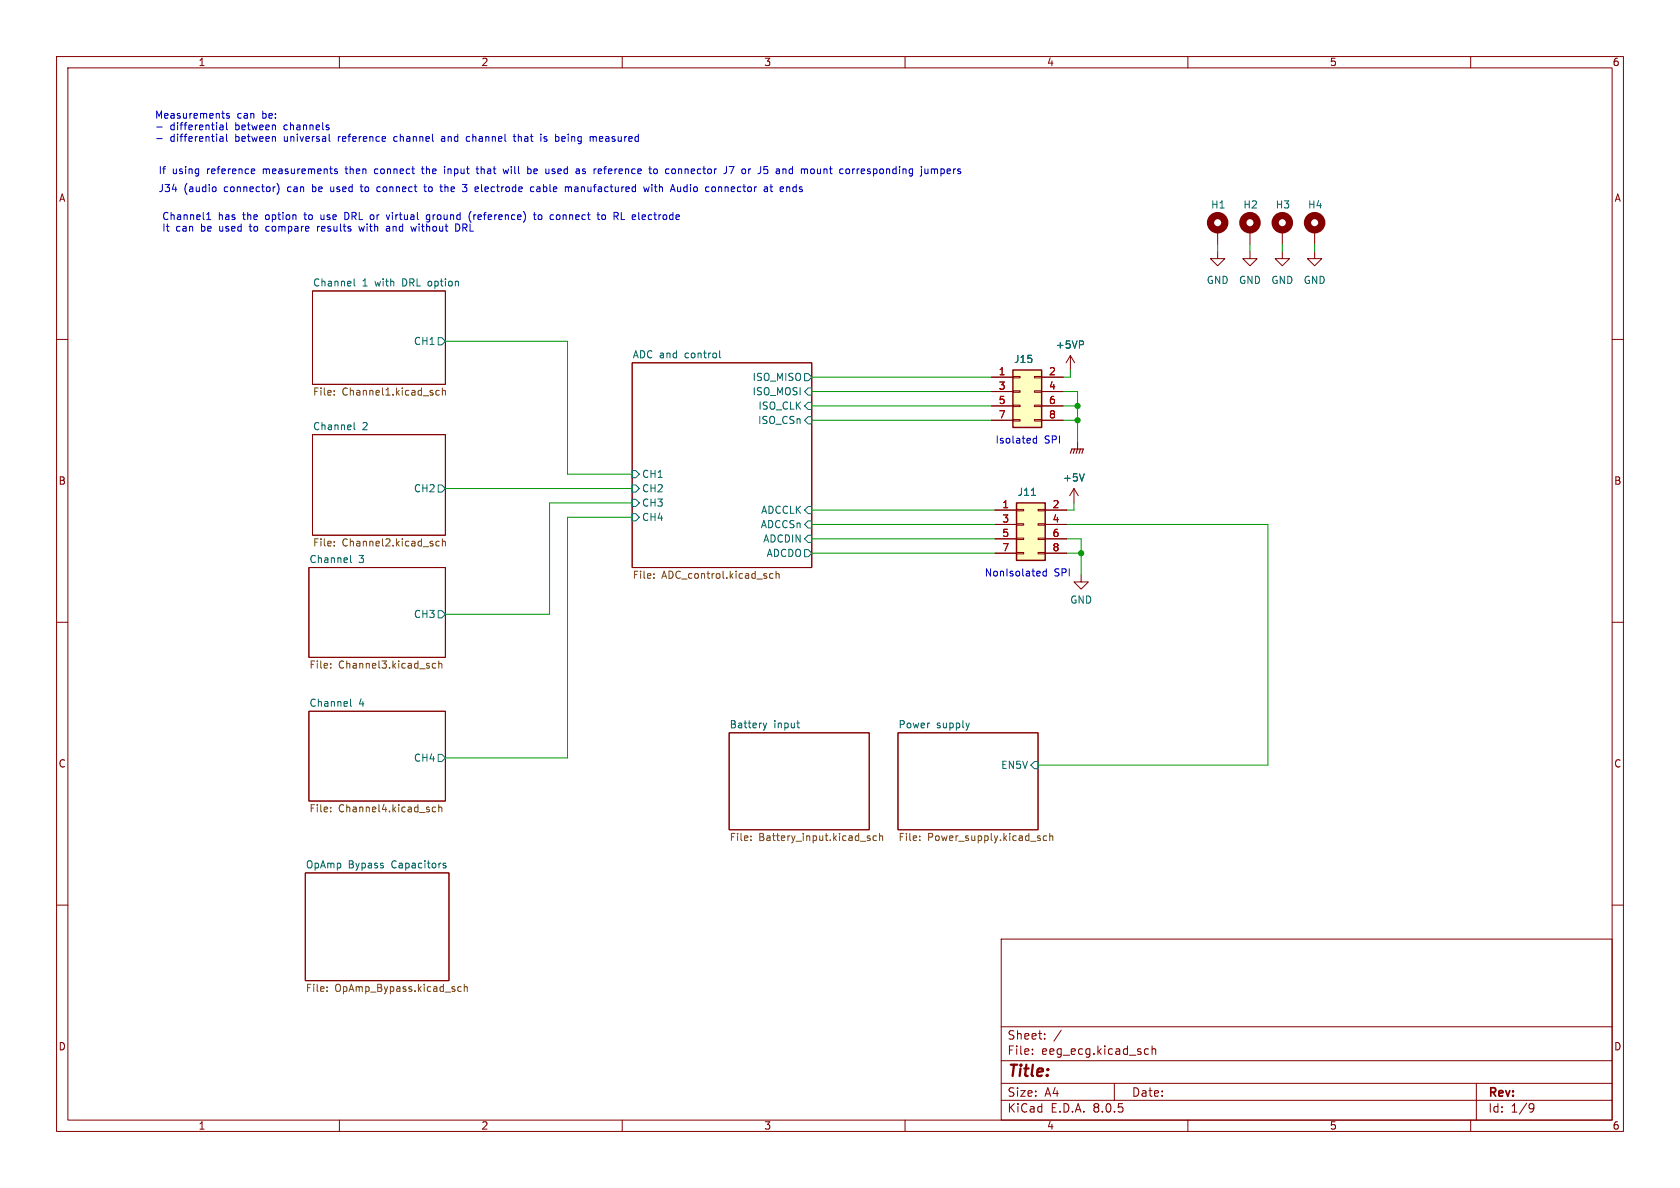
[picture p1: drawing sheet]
<svg xmlns="http://www.w3.org/2000/svg" width="297mm" height="210mm" viewBox="0 0 297 210" stroke-linecap="round" stroke-linejoin="round" font-family="sans-serif">
<g fill="none" stroke="#840000" stroke-width=".18">
<path d="M10 10h277v190h-277zM12 12h273v186h-273zM60 10v2M110 10v2M160 10v2M210 10v2M260 10v2M10 60h2M55.2 51.4h23.5v16.5h-23.5zM232.4 44.5v1.2h1.3l-1.3 1.3-1.3-1.3h1.3M232.4 40.6v2.6M285 60h2"/>
<path d="M55.2 76.8h23.5v17.8h-23.5zM111.8 64.1h31.7v36.2h-31.7zM189.2 62.9l-.7 1.2M189.2 62.9v2.5M189.2 62.9l.8 1.2M10 110h2M54.6 100.3h24.1v15.9h-24.1zM285 110h2M54.6 125.7h24.1v15.9h-24.1zM128.9 129.5h24.8v17.2h-24.8zM158.7 129.5h24.8v17.2h-24.8zM10 160h2"/>
<path d="M54 154.3h25.4v19.1h-25.4zM285 160h2M177 166h108v32h-108zM60 198v2M110 198v2M160 198v2M177 194.5h108M177 191.5h108M177 187.5h108M177 181.5h108M182.5 186.3v.1M182.5 185.5v.1"/>
<path d="M184.7 183.6v.1M184.7 182.8v.1M187.6 182.1l-1.3 2M197 191.5v3M202.5 186.3h.5M202.5 185.5h.5M203.7 185.5l.2-.1 .3 .1 .1 .9M203.7 184.9v1.5M210 198v2M260 198v2M261 191.5v6.5M270.6 195.1l.5 .1a.99 .99 0 0 1-.4 1.4h-.2"/>
<path d="M271.2 195.7l-.3 .3h-.3"/>
</g>
<g fill="none" stroke="#006464" stroke-width=".18">
<path d="M62.6 49.3v1.1l.2 .2M77.5 59.7h.6l.6 .6-.6 .7h-.6zM62.6 74.7v1.1l.2 .2M127.2 62v1.1l.2 .2M142.2 66h.7l.6 .7-.6 .6h-.7zM142.9 68.6h.6v1.3h-.6l-.7-.7zM142.9 71.1h.6v1.3h-.6l-.7-.6zM142.9 73.7h.6v1.2h-.6l-.7-.6zM191.4 60.3l.2 .2-.2 .4M62 98.2v1.1l.1 .2M77.5 85.7h.6l.6 .7-.6 .6h-.6zM111.8 83.2h.6l.6 .6-.6 .7h-.6z"/>
<path d="M111.8 85.7h.6l.6 .7-.6 .6h-.6zM111.8 88.3h.6l.6 .6-.6 .6h-.6zM111.8 90.8h.6l.6 .6-.6 .7h-.6zM142.2 97.2h.7l.6 .6-.6 .6h-.7zM142.9 92.1h.6v1.2h-.6l-.7-.6zM142.9 89.5h.6v1.3h-.6l-.7-.6zM142.9 94.6h.6v1.3h-.6l-.7-.6zM77.5 108h.6l.6 .6-.6 .6h-.6zM62 123.6v1.1l.1 .2M77.5 133.4h.6l.6 .6-.6 .6h-.6zM134.9 127.8l.3 .9M135.2 128.7l-.1 .3"/>
<path d="M135.5 127.8l-.3 .9M140.9 127.8h.4M141.1 128.6l.2 .1M171.4 127.8l-.3 .9M182.9 134.6h.6v1.3h-.6l-.7-.6zM78.3 152.8l.6 .4-.2 .2h-.4M78.8 152.6h-.3l-.2 .2"/>
</g>
<g fill="none" stroke="#725600" stroke-width=".18">
<path d="M59.1 69.7v.2M59.1 69.1v.1M77.7 69.1l-.4-.1-.2 .2 .1 .6h.5M78.2 69.1l.2-.1 .3 .1v.8M78.2 68.6v1.3M59.1 95.7v.2M59.1 96.4v.1M77.7 95.7h-.4l-.2 .2 .1 .6h.5M78.2 95.3v1.2M78.2 95.8l.2-.1h.3v.8M58.5 118v.1M58.5 117.3v.1"/>
<path d="M77 117.3h-.3l-.3 .2 .1 .6h.5M77.6 117.4l.2-.1h.3v.8M77.6 116.8v1.3M115.6 102.1v.1M115.6 101.5v.1M136.7 101.5l-.4-.1-.2 .2 .1 .6h.5M137.2 101.5l.2-.1 .3 .1v.7M137.2 101v1.2M58.5 142.7v.1M58.5 143.4v.1M77 142.7h-.3l-.3 .2 .1 .6h.5M77.6 142.2v1.3"/>
<path d="M77.6 142.8l.2-.1h.3v.8M132.8 148.5v.1M132.8 147.8v.1M153.4 148.1l.4 .1 .1 .2-.2 .2-.4-.1M153.4 147.8h.4M154.9 147.8l-.3-.1-.3 .3 .2 .5h.4M155.5 147.9l.2-.2 .3 .1v.8M155.5 147.3v1.3M162.6 148.5v.1M162.6 147.8v.1M183.9 148.2v.3M185 147.8l-.3-.1-.3 .3 .2 .5h.4"/>
<path d="M185.6 147.9l.2-.2 .3 .1v.8M185.6 147.3v1.3M57.8 175.1v.2M57.8 174.5v.1M81.5 174.5l-.3-.1-.3 .3 .1 .5h.5M82.1 174.5l.2-.1 .3 .1v.8M82.1 174v1.3"/>
</g>
<circle cx="232.4" cy="39.4" r="1.27" fill="none" stroke="#840000" stroke-width="1.3"/>
<path d="M179.1 65.4h5v10.2h-5z" fill="#ffffc2"/>
<g fill="none" stroke="#840000" stroke-width=".18">
<path d="M215.3 40.6v2.6M221 44.5v1.2h1.2l-1.2 1.3-1.3-1.3h1.3M221 40.6v2.6M175.3 66.7h3.8M175.3 69.2h3.8M175.3 71.8h3.8M175.3 74.3h3.8M179.1 74.2h1.2v.2h-1.2zM179.1 71.6h1.2v.3h-1.2zM179.1 69.1h1.2v.2h-1.2zM179.1 66.5h1.2v.3h-1.2zM182.9 74.2h1.2v.2h-1.2z"/>
<path d="M182.9 71.6h1.2v.3h-1.2zM182.9 69.1h1.2v.2h-1.2zM182.9 66.5h1.2v.3h-1.2zM184.1 66.7h3.9M184.1 69.2h3.9M184.1 71.8h3.9M184.1 74.3h3.9M190.5 78.1v1.3M189.9 86.4l-.8 1.2M189.9 86.4v2.5M189.9 86.4l.7 1.2M191.1 101.6v1.3h1.3l-1.3 1.2-1.2-1.2h1.2"/>
</g>
<path d="M179.1 65.4h5v10.2h-5z" fill="none" stroke="#840000" stroke-width=".25"/>
<g fill="none" stroke="#840000" stroke-width="1.3">
<circle cx="215.3" cy="39.4" r="1.27"/>
<circle cx="221" cy="39.4" r="1.27"/>
</g>
<path d="M190 79.4l-.3 .7M190.5 79.4l-.3 .7M191 79.4l-.2 .7M189.2 80.1l.3-.7h2l-.2 .7" fill="none" stroke="#840000" stroke-width=".2"/>
<path d="M191.7 83.8l-.4 1.2" fill="none" stroke="#006464" stroke-width=".18"/>
<path d="M179.7 88.9h5.1v10.2h-5.1z" fill="#ffffc2"/>
<g fill="none" stroke="#840000" stroke-width=".18">
<path d="M215.3 44.5v1.2h1.2l-1.2 1.3-1.3-1.3h1.3M226.7 44.5v1.2h1.3l-1.3 1.3-1.3-1.3h1.3M226.7 40.6v2.6M175.3 66.7h3.8M175.3 69.2h3.8M175.3 71.8h3.8M175.3 74.3h3.8M184.1 66.7h3.9M184.1 69.2h3.9M184.1 71.8h3.9M184.1 74.3h3.9M175.9 90.2h3.8"/>
<path d="M175.9 92.7h3.8M175.9 95.3h3.8M175.9 97.8h3.8M179.7 97.7h1.3v.2h-1.3zM179.7 95.1h1.3v.3h-1.3zM179.7 92.6h1.3v.2h-1.3zM179.7 90h1.3v.3h-1.3zM183.5 97.7h1.3v.2h-1.3zM183.5 95.1h1.3v.3h-1.3zM183.5 92.6h1.3v.2h-1.3zM183.5 90h1.3v.3h-1.3zM184.8 90.2h3.8"/>
<path d="M184.8 92.7h3.8M184.8 95.3h3.8M184.8 97.8h3.8"/>
</g>
<path d="M179.7 88.9h5.1v10.2h-5.1z" fill="none" stroke="#840000" stroke-width=".25"/>
<path d="M191.4 60.3l.2 .2-.2 .4M182.3 87.6h.8M191.7 83.8l-.4 1.2" fill="none" stroke="#006464" stroke-width=".18"/>
<circle cx="226.7" cy="39.4" r="1.27" fill="none" stroke="#840000" stroke-width="1.3"/>
<g fill="none" stroke="#0000c2" stroke-width=".18">
<path d="M27.7 22.5h1M27.7 24.5h1M36.5 38.8h.8M36.5 37.9l.4-.4v1.3M38 33l.2 .3v.3l-.2 .3M38.9 22.2h.5v.7M38.9 24.2h.5v.8M39.2 20.1h.5M39.4 20.8l.3 .1M39.4 22.4l-.4 .1-.2 .1 .2 .3h.4M39.4 24.4l-.4 .1-.2 .2 .2 .3 .4-.1M40 21.7v1.1l.2 .1"/>
<path d="M40 23.7v1.1l.2 .2M40.5 20.1h-.3l-.2 .1 .1 .2 .4 .1v.3h-.5M44.6 29.9h.4v.3l-.6 .1M45 30.6l-.4 .1M48.5 33h.2M49 32.4a1.46 1.46 0 0 1 0 2M56.7 38v.6l.2 .2M58 22.5l.2 .2-.2 .2M58 22.1l.1 .1M58.2 23.7v1.1l.2 .2M58.5 33v.7l.1 .2M59.6 29.9h-.3l-.2 .1 .1 .2 .4 .1v.3h-.5"/>
<path d="M61.5 37.6l-.5-.1v1.3h.5M63.7 33h.4M63.8 32.6v1.1l.3 .2M66.4 29.9l-.2 .2v.4l.2 .2M66.7 33.8l.2 .1 .3-.1M67.2 33.1l-.3-.1-.2 .2M68.9 38l-.3 .8M69.9 24.1l-.3 .3v.3l.3 .3M74.5 29.9h.5M74.7 29.4v1.1l.3 .2M74.9 33h.5M75.1 32.6v1.1l.3 .2"/>
<path d="M76 38h-.4l-.2 .2 .1 .6h.5M76 38v1l-.2 .2M78.4 24.1l-.3 .1M78.5 24.5h-.3l-.2 .2 .1 .2 .4 .1M78.6 29.4v.2M78.6 29.9v.8M78.7 32.6v1.3M78.8 33l-.1 .2M80.6 39.6v1.3l.6-.2 .1-.4-.1-.4M81.7 32.6h.8l-.4 .5M82.3 33.1l.2 .2v.3l-.2 .3M83 24.2l-.3-.1-.3 .3 .2 .5h.4"/>
<path d="M83.3 37.4a1.47 1.47 0 0 0-.1 1.8M83.8 38v.8M84.1 38l-.3 .2M84.2 29.9h.4M84.3 29.4v1.1l.3 .2M85.1 32.6v1.1l.2 .2M88.9 29.9l.3 .8 .2-.6 .3 .6 .2-.8M90.7 24.1h.5M90.9 23.7v1.1l.3 .2M93.4 29.9h.3l.2 .2-.1 .5-.4 .1M94.3 38h.5M94.4 33.1l-.4-.1-.2 .3 .1 .5h.5"/>
<path d="M94.4 29.9v.7M94.5 37.5v1.1l.3 .2M94.9 33.1h.5M95 30.2l-.6 .1M95.3 33.4h-.3l-.1 .2v.2l.4 .1M95.6 23.7v.1M95.7 38.1l-.3-.1-.3 .2 .2 .6h.3l.1-.1M96.2 24.9h.4M96.6 24.2l-.3-.1-.1 .2v.2l.4 .1M97.6 30.6l.3 .1M97.9 29.9l-.3 .1v.2l.3 .1M98.9 38h-.3l-.3 .2 .2 .6h.4"/>
<path d="M99.4 24.2v.7M99.9 24.4l-.6 .2M100.6 33.1h.4v.8M101.8 33l-.2 .1M101.8 33.4l-.2 .2 .2 .3M103 30.6h.5M103.5 29.9h-.3l-.2 .1v.2l.5 .1M104.7 24.1l.2 .2M104.9 24.3l.2-.2 .3 .1v.8M104.9 24.3v.7M106.3 29.9l.1 .3-.6 .1M106.4 38.1l.2-.1 .4 .1 .1 .5-.2 .2h-.3l-.2-.1z"/>
<path d="M106.7 29.9h.5M109.8 38.8h.6M113.8 33l.2 .9 .3-.6 .2 .6 .3-.9M115.2 32.6v.1M115.2 33v.9M115.6 30l.2-.1 .4 .1v.5l-.1 .1-.3 .1-.2-.1zM115.7 33h.5M119.3 29.9l.1 .2-.1 .5M120.3 33.8l-.3 .1M120.3 33v.9M126.4 33.1l.1 .2-.1 .5M127 33v.9"/>
<path d="M127.2 33l-.2 .2M128.9 29.4h.9l-.6 1.3M136.1 33h.5M136.3 32.6v1.1l.3 .2M139.7 29.9h.4M140.1 30.6l-.4 .1M140.1 29.4v1.3M140.2 33.8l.2 .1 .4-.1M140.8 33.1l-.4-.1-.2 .2M144.5 29.9v.6l.4 .2M151.1 29.9l-.3 .1M151.5 29.9v.8"/>
<path d="M151.9 29.9l-.4 .2M164.7 30l.3-.1 .2 .1M164.7 29.9v.8M165.2 30l.2-.1h.3v.8M165.2 30v.7M47.2 40l-.2 .3v.3l.2 .3M56.1 40v.9M56.5 40l-.4 .3M63.4 40l.3 .9 .2-.6 .3 .6M68.3 40.1h.5l.1 .8M68.9 40.3l-.4 .1-.2 .2 .2 .3 .4-.1M73.6 40l-.2 .9-.3-.6-.2 .6"/>
<path d="M183.3 77.1v1.2M183.3 77.5h-.4l-.3 .2 .2 .6h.5M185 100.6v1.2M185 101h-.4l-.2 .2 .1 .6h.5"/>
</g>
<g fill="none" stroke="#009600" stroke-width=".18">
<path d="M215.3 43.2v1.3M221 43.2v1.3M226.7 43.2v1.3M232.4 43.2v1.3M78.7 60.3h21.6v23.5h11.5M143.5 69.2h31.8M143.5 66.7h31.8M143.5 74.3h31.8M143.5 71.8h31.8M188 69.2h2.5v8.9M188 74.3h2.5M188 71.8h2.5"/>
<path d="M189.2 65.4v1.3h-1.2M78.7 86.4h33.1M111.8 88.9h-14.6v19.7h-18.5M111.8 91.4h-11.5v42.6h-21.6M143.5 90.2h32.4M143.5 97.8h32.4M143.5 95.3h32.4M143.5 92.7h32.4M188.6 97.8h2.5M188.6 95.3h2.5v6.3M188.6 92.7h35.6v42.6h-40.7M189.9 88.9v1.3h-1.3"/>
</g>
<g fill="#009600" stroke="#009600" stroke-width=".18">
<circle cx="190.5" cy="74.3" r=".46"/>
<circle cx="190.5" cy="71.8" r=".46"/>
<circle cx="191.1" cy="97.8" r=".46"/>
</g>
<text font-size="2.8" fill="#840000" x="178" y="190.9">Title:</text>
<g font-size="2.1" fill="#840000">
<text x="178" y="184">Sheet:</text>
<text x="178" y="186.7">File:</text>
<text x="184.1" y="186.7">eeg_ecg.kicad_sch</text>
<text x="178" y="196.9">KiCad</text>
<text x="178" y="194.1">Size:</text>
<text x="184.7" y="194.1">A4</text>
<text x="185.7" y="196.9">E.D.A.</text>
<text x="193.3" y="196.9">8.0.5</text>
<text x="200" y="194.1">Date:</text>
<text x="263" y="194.3">Rev:</text>
<text x="263" y="196.9">Id:</text>
<text x="267.1" y="196.9">1/9</text>
</g>
<g font-size="1.8" fill="#840000">
<text x="35" y="11.9">1</text>
<text x="85" y="11.9">2</text>
<text x="135" y="11.9">3</text>
<text x="185" y="11.9">4</text>
<text x="235" y="11.9">5</text>
<text x="285" y="11.9">6</text>
<text x="10.3" y="35.9">A</text>
<text x="285.3" y="35.9">A</text>
<text x="10.3" y="85.9">B</text>
<text x="285.3" y="85.9">B</text>
<text x="10.3" y="135.9">C</text>
<text x="285.3" y="135.9">C</text>
<text x="10.3" y="185.9">D</text>
<text x="285.3" y="185.9">D</text>
<text x="35" y="199.9">1</text>
<text x="85" y="199.9">2</text>
<text x="135" y="199.9">3</text>
<text x="185" y="199.9">4</text>
<text x="235" y="199.9">5</text>
<text x="285" y="199.9">6</text>
</g>
<g font-size="1.8" fill="#0000c2">
<text x="27.3" y="21.1">Measurements</text>
<text x="30" y="23.1">differential</text>
<text x="41.7" y="23.1">between</text>
<text x="41.9" y="21.1">can</text>
<text x="46.5" y="21.1">be:</text>
<text x="50.5" y="23.1">channels</text>
<text x="30" y="25.2">differential</text>
<text x="41.7" y="25.2">between</text>
<text x="50.5" y="25.2">universal</text>
<text x="60.2" y="25.2">reference</text>
<text x="70.3" y="25.2">channel</text>
<text x="78.9" y="25.2">and</text>
<text x="83.5" y="25.2">channel</text>
<text x="92.1" y="25.2">that</text>
<text x="97" y="25.2">is</text>
<text x="99.9" y="25.2">being</text>
<text x="106.2" y="25.2">measured</text>
<text x="27.9" y="34">J34</text>
<text x="27.9" y="30.9">If</text>
<text x="30.4" y="30.9">using</text>
<text x="32.5" y="34">(audio</text>
<text x="36.7" y="30.9">reference</text>
<text x="39.7" y="34">connector)</text>
<text x="46.8" y="30.9">measurements</text>
<text x="51.1" y="34">can</text>
<text x="55.7" y="34">be</text>
<text x="59.1" y="34">used</text>
<text x="61.6" y="30.9">then</text>
<text x="64.7" y="34">to</text>
<text x="66.9" y="30.9">connect</text>
<text x="67.7" y="34">connect</text>
<text x="75.5" y="30.9">the</text>
<text x="76.3" y="34">to</text>
<text x="79.4" y="34">the</text>
<text x="79.6" y="30.9">input</text>
<text x="83.5" y="34">3</text>
<text x="85.6" y="30.9">that</text>
<text x="85.9" y="34">electrode</text>
<text x="90.5" y="30.9">will</text>
<text x="94.9" y="30.9">be</text>
<text x="95.9" y="34">cable</text>
<text x="98.3" y="30.9">used</text>
<text x="102.2" y="34">manufactured</text>
<text x="103.9" y="30.9">as</text>
<text x="107.3" y="30.9">reference</text>
<text x="116.4" y="34">with</text>
<text x="117.3" y="30.9">to</text>
<text x="120.4" y="30.9">connector</text>
<text x="121.3" y="34">Audio</text>
<text x="127.6" y="34">connector</text>
<text x="130.9" y="30.9">J7</text>
<text x="134.3" y="30.9">or</text>
<text x="137.4" y="30.9">J5</text>
<text x="138.2" y="34">at</text>
<text x="140.7" y="30.9">and</text>
<text x="141.2" y="34">ends</text>
<text x="145.3" y="30.9">mount</text>
<text x="152.4" y="30.9">corresponding</text>
<text x="167" y="30.9">jumpers</text>
<text x="28.6" y="39">Channel1</text>
<text x="28.6" y="41">It</text>
<text x="31.1" y="41">can</text>
<text x="35.6" y="41">be</text>
<text x="38.6" y="39">has</text>
<text x="39" y="41">used</text>
<text x="43.1" y="39">the</text>
<text x="44.6" y="41">to</text>
<text x="47.2" y="39">option</text>
<text x="47.7" y="41">compare</text>
<text x="54.3" y="39">to</text>
<text x="56.9" y="41">results</text>
<text x="57.3" y="39">use</text>
<text x="61.8" y="39">DRL or</text>
<text x="64.6" y="41">with</text>
<text x="69.6" y="41">and</text>
<text x="69.6" y="39">virtual</text>
<text x="74.2" y="41">without</text>
<text x="76.8" y="39">ground</text>
<text x="82.2" y="41">DRL</text>
<text x="84.6" y="39">(reference)</text>
<text x="96.3" y="39">to</text>
<text x="99.4" y="39">connect</text>
<text x="108" y="39">to</text>
<text x="111" y="39">RL electrode</text>
<text x="175.9" y="78.5">Isolated</text>
<text x="184.6" y="78.5">SPI</text>
<text x="174" y="102">NonIsolated</text>
<text x="186.3" y="102">SPI</text>
</g>
<g font-size="1.8" fill="#006464">
<text x="214" y="37.1">H1</text>
<text x="219.7" y="37.1">H2</text>
<text x="225.4" y="37.1">H3</text>
<text x="231.1" y="37.1">H4</text>
<text x="55.2" y="50.7">Channel</text>
<text x="64" y="50.7">1</text>
<text x="66.4" y="50.7">with</text>
<text x="71.4" y="50.7">DRL option</text>
<text x="213.2" y="50.4">GND</text>
<text x="218.9" y="50.4">GND</text>
<text x="224.7" y="50.4">GND</text>
<text x="230.4" y="50.4">GND</text>
<text x="73.1" y="61.2">CH1</text>
<text x="111.8" y="63.4">ADC and</text>
<text x="121.2" y="63.4">control</text>
<text x="179.2" y="64.4">J15</text>
<text x="186.6" y="61.8">+5VP</text>
<text x="132.9" y="70.1">ISO_MOSI</text>
<text x="132.9" y="67.5">ISO_MISO</text>
<text x="55.2" y="76.1">Channel</text>
<text x="64" y="76.1">2</text>
<text x="133.9" y="75.2">ISO_CSn</text>
<text x="134" y="72.6">ISO_CLK</text>
<text x="73.1" y="87.2">CH2</text>
<text x="113.4" y="84.7">CH1</text>
<text x="113.4" y="87.2">CH2</text>
<text x="113.4" y="89.8">CH3</text>
<text x="179.8" y="87.9">J11</text>
<text x="187.8" y="85.3">+5V</text>
<text x="113.4" y="92.3">CH4</text>
<text x="134.4" y="93.6">ADCCSn</text>
<text x="134.5" y="91">ADCCLK</text>
<text x="54.6" y="99.6">Channel</text>
<text x="63.4" y="99.6">3</text>
<text x="134.8" y="96.1">ADCDIN</text>
<text x="135.4" y="98.7">ADCDO</text>
<text x="189.1" y="106.9">GND</text>
<text x="73.1" y="109.4">CH3</text>
<text x="54.6" y="125">Channel</text>
<text x="63.4" y="125">4</text>
<text x="128.9" y="128.8">Battery</text>
<text x="136.8" y="128.8">input</text>
<text x="158.7" y="128.8">Power</text>
<text x="165.5" y="128.8">supply</text>
<text x="73.1" y="134.8">CH4</text>
<text x="176.9" y="136.1">EN5V</text>
<text x="54" y="153.6">OpAmp</text>
<text x="61.6" y="153.6">Bypass</text>
<text x="69.3" y="153.6">Capacitors</text>
</g>
<g font-size="1.8" fill="#725600">
<text x="55.2" y="70.3">File:</text>
<text x="60.5" y="70.3">Channel1.kicad_sch</text>
<text x="55.2" y="96.9">File:</text>
<text x="60.5" y="96.9">Channel2.kicad_sch</text>
<text x="111.8" y="102.6">File:</text>
<text x="117" y="102.6">ADC_control.kicad_sch</text>
<text x="54.6" y="118.5">File:</text>
<text x="59.8" y="118.5">Channel3.kicad_sch</text>
<text x="54.6" y="143.9">File:</text>
<text x="59.8" y="143.9">Channel4.kicad_sch</text>
<text x="128.9" y="149">File:</text>
<text x="134.1" y="149">Battery_input.kicad_sch</text>
<text x="158.7" y="149">File:</text>
<text x="164" y="149">Power_supply.kicad_sch</text>
<text x="54" y="175.7">File:</text>
<text x="59.2" y="175.7">OpAmp_Bypass.kicad_sch</text>
</g>
<g font-size="1.8" fill="#a90000">
<text x="176.5" y="66.4">1</text>
<text x="176.5" y="69">3</text>
<text x="176.5" y="71.5">5</text>
<text x="185.3" y="66.4">2</text>
<text x="185.3" y="69">4</text>
<text x="185.3" y="71.5">6</text>
<text x="176.5" y="74">7</text>
<text x="185.3" y="74">8</text>
<text x="177.1" y="89.9">1</text>
<text x="186" y="89.9">2</text>
<text x="177.1" y="92.5">3</text>
<text x="177.1" y="95">5</text>
<text x="186" y="92.5">4</text>
<text x="186" y="95">6</text>
<text x="177.1" y="97.5">7</text>
<text x="186" y="97.5">8</text>
</g>
</svg>
